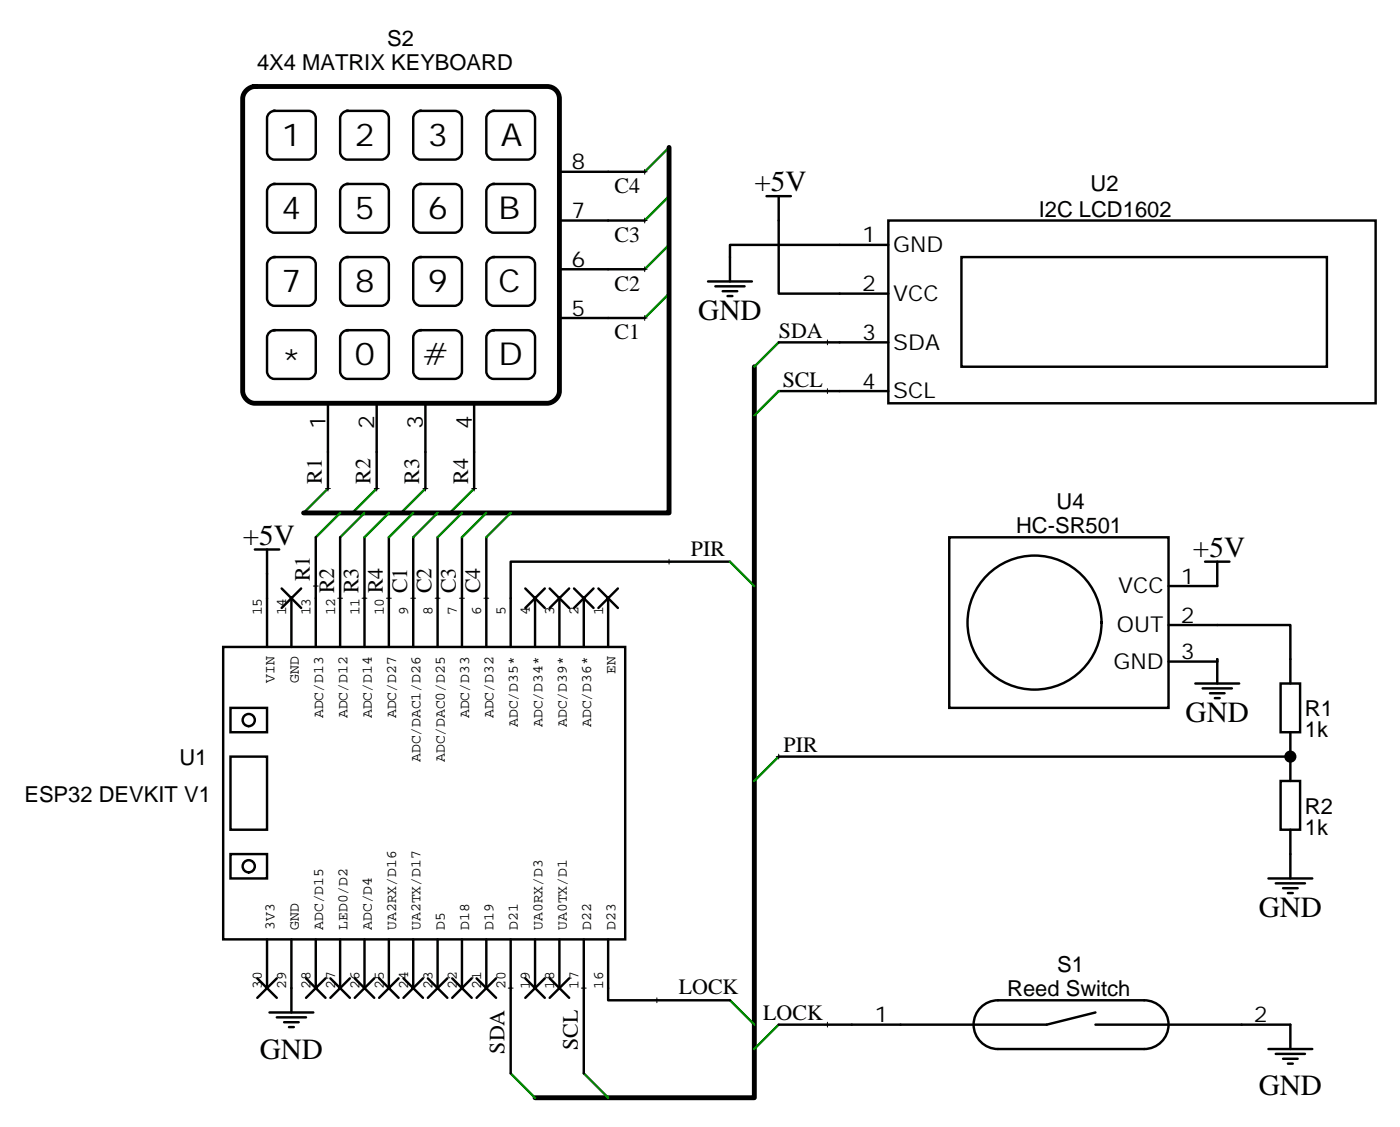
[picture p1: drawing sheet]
<svg xmlns="http://www.w3.org/2000/svg" width="203mm" height="163mm" viewBox="0 0 203 163" stroke-linecap="round" stroke-linejoin="round" font-family="sans-serif">
<g fill="none" stroke="#000" stroke-width=".35">
<path d="M38.9 16.5l.2-.2 .6-.2h5a1.06 1.06 0 0 1 1 1v4.9a1.13 1.13 0 0 1-1 1.1h-5a1.13 1.13 0 0 1-1-1.1v-4.9zM49.5 16.5l.2-.2 .6-.2h4.9a1.06 1.06 0 0 1 1.1 1v4.9a1.13 1.13 0 0 1-1.1 1.1h-4.9a1.13 1.13 0 0 1-1.1-1.1v-4.9zM60.1 16.5l.2-.2 .6-.2h4.9a1.06 1.06 0 0 1 1.1 1v4.9a1.13 1.13 0 0 1-1.1 1.1h-4.9a1.13 1.13 0 0 1-1.1-1.1v-4.9zM70.7 16.5l.2-.2 .6-.2h4.9a1.06 1.06 0 0 1 1.1 1v4.9a1.13 1.13 0 0 1-1.1 1.1h-4.9a1.13 1.13 0 0 1-1.1-1.1v-4.9zM38.9 27.1l.2-.3 .6-.2h5a1.06 1.06 0 0 1 1 1.1v4.9a1.13 1.13 0 0 1-1 1.1h-5a1.13 1.13 0 0 1-1-1.1v-4.9zM38.9 37.7l.2-.3 .6-.2h5a1.06 1.06 0 0 1 1 1.1v4.9a1.13 1.13 0 0 1-1 1.1h-5a1.13 1.13 0 0 1-1-1.1v-4.9zM49.5 27.1l.2-.3 .6-.2h4.9a1.06 1.06 0 0 1 1.1 1.1v4.9a1.13 1.13 0 0 1-1.1 1.1h-4.9a1.13 1.13 0 0 1-1.1-1.1v-4.9zM49.5 37.7l.2-.3 .6-.2h4.9a1.06 1.06 0 0 1 1.1 1.1v4.9a1.13 1.13 0 0 1-1.1 1.1h-4.9a1.13 1.13 0 0 1-1.1-1.1v-4.9zM60.1 27.1l.2-.3 .6-.2h4.9a1.06 1.06 0 0 1 1.1 1.1v4.9a1.13 1.13 0 0 1-1.1 1.1h-4.9a1.13 1.13 0 0 1-1.1-1.1v-4.9zM60.1 37.7l.2-.3 .6-.2h4.9a1.06 1.06 0 0 1 1.1 1.1v4.9a1.13 1.13 0 0 1-1.1 1.1h-4.9a1.13 1.13 0 0 1-1.1-1.1v-4.9zM70.7 27.1l.2-.3 .6-.2h4.9a1.06 1.06 0 0 1 1.1 1.1v4.9a1.13 1.13 0 0 1-1.1 1.1h-4.9a1.13 1.13 0 0 1-1.1-1.1v-4.9zM70.7 37.7l.2-.3 .6-.2h4.9a1.06 1.06 0 0 1 1.1 1.1v4.9a1.13 1.13 0 0 1-1.1 1.1h-4.9a1.13 1.13 0 0 1-1.1-1.1v-4.9z"/>
<path d="M81 39h12.3M81 31.9h12.3M81 24.9h12.3M111 28.4h3.5M112.7 28.4v14.1h15.9M128.6 31.9h70.6v26.5h-70.6zM128.6 35.5h-22.9v5.2M139.2 37.2h52.9v15.9h-52.9zM38.9 48.2l.2-.2 .6-.2h5a1.06 1.06 0 0 1 1 1.1v4.9a1.13 1.13 0 0 1-1 1.1h-5a1.13 1.13 0 0 1-1-1.1v-4.9zM47.5 58.4v12.3M49.5 48.2l.2-.2 .6-.2h4.9a1.06 1.06 0 0 1 1.1 1.1v4.9a1.13 1.13 0 0 1-1.1 1.1h-4.9a1.13 1.13 0 0 1-1.1-1.1v-4.9zM54.5 58.4v12.3"/>
<path d="M60.1 48.2l.2-.2 .6-.2h4.9a1.06 1.06 0 0 1 1.1 1.1v4.9a1.13 1.13 0 0 1-1.1 1.1h-4.9a1.13 1.13 0 0 1-1.1-1.1v-4.9zM61.6 58.4v12.3M68.7 58.4v12.3M70.7 48.2l.2-.2 .6-.2h4.9a1.06 1.06 0 0 1 1.1 1.1v4.9a1.13 1.13 0 0 1-1.1 1.1h-4.9a1.13 1.13 0 0 1-1.1-1.1v-4.9zM81 46h12.3M102.5 40.7h6.4M103.6 41.5h4.2M104.6 42.2h2.2M105.3 42.9h.7M112.7 49.6h15.9M112.7 56.6h15.9M36.9 79.6h3.5"/>
<path d="M38.7 79.6v14.1M45.7 77.8v15.9M49.2 77.8v15.9M52.8 77.8v15.9M56.3 77.8v15.9M59.8 77.8v15.9M63.4 77.8v15.9M66.9 77.8v15.9M70.4 77.8v15.9M137.4 77.8h31.8v24.7h-31.8zM32.3 93.7h58.2v42.3h-58.2zM40.8 85.2l2.8 2.8"/>
<path d="M42.2 86.6v7.1M43.6 85.2l-2.8 2.8M76.1 85.2l2.8 2.8M77.5 86.6v7.1M78.9 85.2l-2.8 2.8M79.6 85.2l2.8 2.8M81 86.6v7.1M82.4 85.2l-2.8 2.8M83.1 85.2l2.8 2.8M84.5 86.6v7.1M85.9 85.2l-2.8 2.8M86.6 85.2l2.9 2.8"/>
<path d="M88.1 86.6v7.1M89.5 85.2l-2.9 2.8M105.7 81.3h-31.8v12.4M169.2 90.5h17.6v8.5M169.2 95.8h7M173.1 99h6.3M174.1 99.7h4.3M174.5 81.3h3.5M176.2 81.3v3.5h-7M176.2 95.4v3.6M185.4 99h2.8v7h-2.8zM33.4 102.5h5.3v3.5h-5.3z"/>
<path d="M33.4 109.5h5.3v10.6h-5.3zM112.7 109.5h74.1M175.2 100.4h2.1M175.9 101.1h.7M185.4 113.1h2.8v7h-2.8zM186.8 106v7.1M33.4 123.6h5.3v3.6h-5.3zM38.7 136v7.1M42.2 136v10.6M45.7 136v7.1M49.2 136v7.1M52.8 136v7.1"/>
<path d="M56.3 136v7.1M59.8 136v7.1M63.4 136v7.1M66.9 136v7.1M70.4 136v7.1M73.9 136v19.4M77.5 136v7.1M81 136v7.1M84.5 136v19.4M88.1 136v8.8h17.6M183.7 127.2h6.3M184.7 127.9h4.2"/>
<path d="M185.8 128.6h2.1M186.5 129.3h.7M186.8 120.1v7.1M37.3 141.6l2.8 2.9M39 146.6h6.4M40.1 147.3h4.2M40.1 141.6l-2.8 2.9M41.1 148h2.2M41.8 148.7h.7M44.3 141.6l2.8 2.9M47.1 141.6l-2.8 2.9M47.8 141.6l2.9 2.9"/>
<path d="M50.7 141.6l-2.9 2.9M51.4 141.6l2.8 2.9M54.2 141.6l-2.8 2.9M54.9 141.6l2.8 2.9M57.7 141.6l-2.8 2.9M58.4 141.6l2.8 2.9M61.2 141.6l-2.8 2.9M61.9 141.6l2.9 2.9M64.8 141.6l-2.9 2.9M65.5 141.6l2.8 2.9M68.3 141.6l-2.8 2.9M69 141.6l2.8 2.9"/>
<path d="M71.8 141.6l-2.8 2.9M76.1 141.6l2.8 2.9M78.9 141.6l-2.8 2.9M79.6 141.6l2.8 2.9M82.4 141.6l-2.8 2.9M142 145.8a3.5 3.5 0 0 1 2.5-1h21.2a3.5 3.5 0 0 1 3.5 3.5 3.5 3.5 0 0 1-3.5 3.6h-21.2a3.5 3.5 0 0 1-3.3-2.2 3.5 3.5 0 0 1 .8-3.9zM158.6 146.6l-7 1.7h-38.9M158.6 148.3h28.2v3.6M183.7 151.9h6.3M184.7 152.6h4.2M185.8 153.3h2.1M186.5 154h.7"/>
<circle cx="149.8" cy="90.1" r="9.7"/>
<circle cx="36" cy="104.2" r=".88"/>
<circle cx="36" cy="125.4" r=".88"/>
</g>
<path d="M35.7 13l.8-.4 .4-.1h42.3a1.76 1.76 0 0 1 1.8 1.8v42.3a1.89 1.89 0 0 1-1.8 1.8h-42.3a1.89 1.89 0 0 1-1.8-1.8v-42.3l.1-.5zM96.9 21.3v53h-52.9M109.2 53.1v105.8h-31.7" fill="none" stroke="#000" stroke-width=".71"/>
<g fill="none" stroke="#008700" stroke-width=".35">
<path d="M96.9 21.3l-3.6 3.6M96.9 28.4l-3.6 3.5M96.9 35.5l-3.6 3.5M96.9 42.5l-3.6 3.5M112.7 49.6l-3.5 3.5M112.7 56.6l-3.5 3.5M47.5 70.7l-3.5 3.6M49.2 74.3l-3.5 3.5M52.8 74.3l-3.6 3.5M54.5 70.7l-3.5 3.6M56.3 74.3l-3.5 3.5M59.8 74.3l-3.5 3.5"/>
<path d="M61.6 70.7l-3.5 3.6M63.4 74.3l-3.6 3.5M66.9 74.3l-3.5 3.5M68.7 70.7l-3.6 3.6M70.4 74.3l-3.5 3.5M73.9 74.3l-3.5 3.5M105.7 81.3l3.5 3.5M112.7 109.5l-3.5 3.6M73.9 155.4l3.6 3.5M84.5 155.4l3.6 3.5M105.7 144.8l3.5 3.5M112.7 148.3l-3.5 3.6"/>
</g>
<g fill="none" stroke="#000" stroke-width=".14">
<path d="M93 39h.7M93 31.9h.7M93 24.9h.7M93.3 24.5v.7M93.3 31.6v.7M93.3 38.6v.7M93 46h.7M93.3 45.7v.7M119.5 49.6h.7M119.5 56.6h.7M119.8 49.2v.7M119.8 56.3v.7"/>
<path d="M47.1 70.7h.7M47.5 70.4v.7M54.2 70.7h.7M54.5 70.4v.7M61.2 70.7h.7M61.6 70.4v.7M68.3 70.7h.7M68.7 70.4v.7M45.4 84.8h.7M45.7 84.5v.7M48.9 86.6h.7M49.2 86.3v.7"/>
<path d="M52.4 86.6h.7M52.8 86.3v.7M56 86.6h.7M56.3 86.3v.7M59.5 86.6h.7M59.8 86.3v.7M63 86.6h.7M63.4 86.3v.7M66.5 86.6h.7M66.9 86.3v.7M70.1 86.6h.7M70.4 86.3v.7"/>
<path d="M96.5 81.3h.7M96.9 81v.7M112.4 109.5h.7M112.7 109.2v.7M73.6 143.1h.7M73.9 142.7v.7M84.2 143.1h.7M84.5 142.7v.7M94.8 144.8h.7M95.1 144.5v.7M119.5 148.3h.7M119.8 148v.7"/>
</g>
<circle cx="186.8" cy="109.5" r=".88" fill="#000"/>
<g font-size="4.6">
<text x="40.8" y="21.1">1</text>
<text x="51.4" y="21.2">2</text>
<text x="61.9" y="21.2">3</text>
<text x="72.5" y="21.2">A</text>
<text x="40.8" y="31.7">4</text>
<text x="51.4" y="31.7">5</text>
<text x="61.9" y="31.7">6</text>
<text x="72.2" y="31.7">B</text>
<text x="40.8" y="42.3">7</text>
<text x="51.4" y="42.3">8</text>
<text x="61.9" y="42.3">9</text>
<text x="72.2" y="42.3">C</text>
<text x="40.8" y="53.9">*</text>
<text x="51.4" y="52.9">0</text>
<text x="61.2" y="52.9">#</text>
<text x="72.2" y="52.9">D</text>
</g>
<g font-size="4.2">
<text x="109.2" y="27.7">+5V</text>
<text x="101.1" y="46.4">GND</text>
<text x="35.1" y="78.8">+5V</text>
<text x="172.7" y="80.6">+5V</text>
<text x="171.7" y="104.6">GND</text>
<text x="182.2" y="132.8">GND</text>
<text x="37.6" y="153.3">GND</text>
<text x="182.2" y="158.6">GND</text>
</g>
<g font-size="3.2">
<text x="37.2" y="10.2">4X4 MATRIX KEYBOARD</text>
<text x="56.1" y="6.7">S2</text>
<text x="82.8" y="24.5">8</text>
<text x="89" y="28">C4</text>
<text x="157.9" y="27.6">U2</text>
<text x="82.8" y="31.6">7</text>
<text x="89" y="35">C3</text>
<text x="124.8" y="35.1">1</text>
<text x="150.4" y="31.4">I2C LCD1602</text>
<text x="82.8" y="38.6">6</text>
<text x="129.3" y="36.5">GND</text>
<text x="82.8" y="45.7">5</text>
<text x="89" y="42.1">C2</text>
<text x="124.8" y="42.2">2</text>
<text x="129.3" y="43.6">VCC</text>
<text x="89" y="49.1">C1</text>
<text x="112.8" y="49">SDA</text>
<text x="124.8" y="49.2">3</text>
<text x="129.3" y="50.6">SDA</text>
<text x="113.3" y="56">SCL</text>
<text x="124.8" y="56.3">4</text>
<text x="129.3" y="57.7">SCL</text>
<text x="47.1" y="62.2" transform="rotate(-90 47.1 62.2)">1</text>
<text x="54.2" y="62.2" transform="rotate(-90 54.2 62.2)">2</text>
<text x="61.2" y="62.2" transform="rotate(-90 61.2 62.2)">3</text>
<text x="68.3" y="62.2" transform="rotate(-90 68.3 62.2)">4</text>
<text x="46.6" y="70" transform="rotate(-90 46.6 70)">R1</text>
<text x="53.7" y="70" transform="rotate(-90 53.7 70)">R2</text>
<text x="60.7" y="70" transform="rotate(-90 60.7 70)">R3</text>
<text x="67.8" y="70" transform="rotate(-90 67.8 70)">R4</text>
<text x="147.1" y="77.2">HC-SR501</text>
<text x="153" y="73.7">U4</text>
<text x="100" y="80.4">PIR</text>
<text x="44.8" y="84.1" transform="rotate(-90 44.8 84.1)">R1</text>
<text x="48.4" y="85.9" transform="rotate(-90 48.4 85.9)">R2</text>
<text x="51.9" y="85.9" transform="rotate(-90 51.9 85.9)">R3</text>
<text x="55.4" y="85.9" transform="rotate(-90 55.4 85.9)">R4</text>
<text x="58.9" y="85.9" transform="rotate(-90 58.9 85.9)">C1</text>
<text x="62.5" y="85.9" transform="rotate(-90 62.5 85.9)">C2</text>
<text x="66" y="85.9" transform="rotate(-90 66 85.9)">C3</text>
<text x="69.5" y="85.9" transform="rotate(-90 69.5 85.9)">C4</text>
<text x="161.9" y="85.9">VCC</text>
<text x="171" y="84.5">1</text>
<text x="161.7" y="91.5">OUT</text>
<text x="171" y="90.1">2</text>
<text x="171" y="95.4">3</text>
<text x="161.2" y="96.8">GND</text>
<text x="188.9" y="106.8">1k</text>
<text x="188.9" y="103.7">R1</text>
<text x="26" y="110.7">U1</text>
<text x="113.4" y="108.9">PIR</text>
<text x="3.5" y="116">ESP32 DEVKIT V1</text>
<text x="188.9" y="117.8">R2</text>
<text x="188.9" y="120.9">1k</text>
<text x="98.3" y="143.9">LOCK</text>
<text x="153.1" y="140.7">S1</text>
<text x="110.5" y="147.7">LOCK</text>
<text x="126.6" y="148">1</text>
<text x="145.8" y="144.3">Reed Switch</text>
<text x="181.5" y="148">2</text>
<text x="73.1" y="152.5" transform="rotate(-90 73.1 152.5)">SDA</text>
<text x="83.6" y="152" transform="rotate(-90 83.6 152)">SCL</text>
</g>
<g font-size="2.1">
<text x="37.9" y="89.1" transform="rotate(-90 37.9 89.1)">15</text>
<text x="41.5" y="89.1" transform="rotate(-90 41.5 89.1)">14</text>
<text x="45" y="89.1" transform="rotate(-90 45 89.1)">13</text>
<text x="48.5" y="89.1" transform="rotate(-90 48.5 89.1)">12</text>
<text x="52" y="89.1" transform="rotate(-90 52 89.1)">11</text>
<text x="55.6" y="89.1" transform="rotate(-90 55.6 89.1)">10</text>
<text x="59.1" y="89.1" transform="rotate(-90 59.1 89.1)">9</text>
<text x="62.6" y="89.1" transform="rotate(-90 62.6 89.1)">8</text>
<text x="66.1" y="89.1" transform="rotate(-90 66.1 89.1)">7</text>
<text x="69.7" y="89.1" transform="rotate(-90 69.7 89.1)">6</text>
<text x="73.2" y="89.1" transform="rotate(-90 73.2 89.1)">5</text>
<text x="76.7" y="89.1" transform="rotate(-90 76.7 89.1)">4</text>
<text x="80.3" y="89.1" transform="rotate(-90 80.3 89.1)">3</text>
<text x="83.8" y="89.1" transform="rotate(-90 83.8 89.1)">2</text>
<text x="87.3" y="89.1" transform="rotate(-90 87.3 89.1)">1</text>
<text x="39.7" y="98.9" transform="rotate(-90 39.7 98.9)">VIN</text>
<text x="43.3" y="98.9" transform="rotate(-90 43.3 98.9)">GND</text>
<text x="89.1" y="97.6" transform="rotate(-90 89.1 97.6)">EN</text>
<text x="46.8" y="104" transform="rotate(-90 46.8 104)">ADC/D13</text>
<text x="50.3" y="104" transform="rotate(-90 50.3 104)">ADC/D12</text>
<text x="53.8" y="104" transform="rotate(-90 53.8 104)">ADC/D14</text>
<text x="57.4" y="104" transform="rotate(-90 57.4 104)">ADC/D27</text>
<text x="67.9" y="104" transform="rotate(-90 67.9 104)">ADC/D33</text>
<text x="71.5" y="104" transform="rotate(-90 71.5 104)">ADC/D32</text>
<text x="75" y="105.2" transform="rotate(-90 75 105.2)">ADC/D35*</text>
<text x="78.5" y="105.2" transform="rotate(-90 78.5 105.2)">ADC/D34*</text>
<text x="82.1" y="105.2" transform="rotate(-90 82.1 105.2)">ADC/D39*</text>
<text x="85.6" y="105.2" transform="rotate(-90 85.6 105.2)">ADC/D36*</text>
<text x="60.9" y="110.3" transform="rotate(-90 60.9 110.3)">ADC/DAC1/D26</text>
<text x="64.4" y="110.3" transform="rotate(-90 64.4 110.3)">ADC/DAC0/D25</text>
<text x="39.7" y="134.6" transform="rotate(-90 39.7 134.6)">3V3</text>
<text x="43.3" y="134.6" transform="rotate(-90 43.3 134.6)">GND</text>
<text x="46.8" y="134.6" transform="rotate(-90 46.8 134.6)">ADC/D15</text>
<text x="50.3" y="134.6" transform="rotate(-90 50.3 134.6)">LED0/D2</text>
<text x="53.8" y="134.6" transform="rotate(-90 53.8 134.6)">ADC/D4</text>
<text x="57.4" y="134.6" transform="rotate(-90 57.4 134.6)">UA2RX/D16</text>
<text x="60.9" y="134.6" transform="rotate(-90 60.9 134.6)">UA2TX/D17</text>
<text x="64.4" y="134.6" transform="rotate(-90 64.4 134.6)">D5</text>
<text x="67.9" y="134.6" transform="rotate(-90 67.9 134.6)">D18</text>
<text x="71.5" y="134.6" transform="rotate(-90 71.5 134.6)">D19</text>
<text x="75" y="134.6" transform="rotate(-90 75 134.6)">D21</text>
<text x="78.5" y="134.6" transform="rotate(-90 78.5 134.6)">UA0RX/D3</text>
<text x="82.1" y="134.6" transform="rotate(-90 82.1 134.6)">UA0TX/D1</text>
<text x="85.6" y="134.6" transform="rotate(-90 85.6 134.6)">D22</text>
<text x="89.1" y="134.6" transform="rotate(-90 89.1 134.6)">D23</text>
<text x="37.9" y="143.1" transform="rotate(-90 37.9 143.1)">30</text>
<text x="41.5" y="143.1" transform="rotate(-90 41.5 143.1)">29</text>
<text x="45" y="143.1" transform="rotate(-90 45 143.1)">28</text>
<text x="48.5" y="143.1" transform="rotate(-90 48.5 143.1)">27</text>
<text x="52" y="143.1" transform="rotate(-90 52 143.1)">26</text>
<text x="55.6" y="143.1" transform="rotate(-90 55.6 143.1)">25</text>
<text x="59.1" y="143.1" transform="rotate(-90 59.1 143.1)">24</text>
<text x="62.6" y="143.1" transform="rotate(-90 62.6 143.1)">23</text>
<text x="66.1" y="143.1" transform="rotate(-90 66.1 143.1)">22</text>
<text x="69.7" y="143.1" transform="rotate(-90 69.7 143.1)">21</text>
<text x="73.2" y="143.1" transform="rotate(-90 73.2 143.1)">20</text>
<text x="76.7" y="143.1" transform="rotate(-90 76.7 143.1)">19</text>
<text x="80.3" y="143.1" transform="rotate(-90 80.3 143.1)">18</text>
<text x="83.8" y="143.1" transform="rotate(-90 83.8 143.1)">17</text>
<text x="87.3" y="143.1" transform="rotate(-90 87.3 143.1)">16</text>
</g>
</svg>
